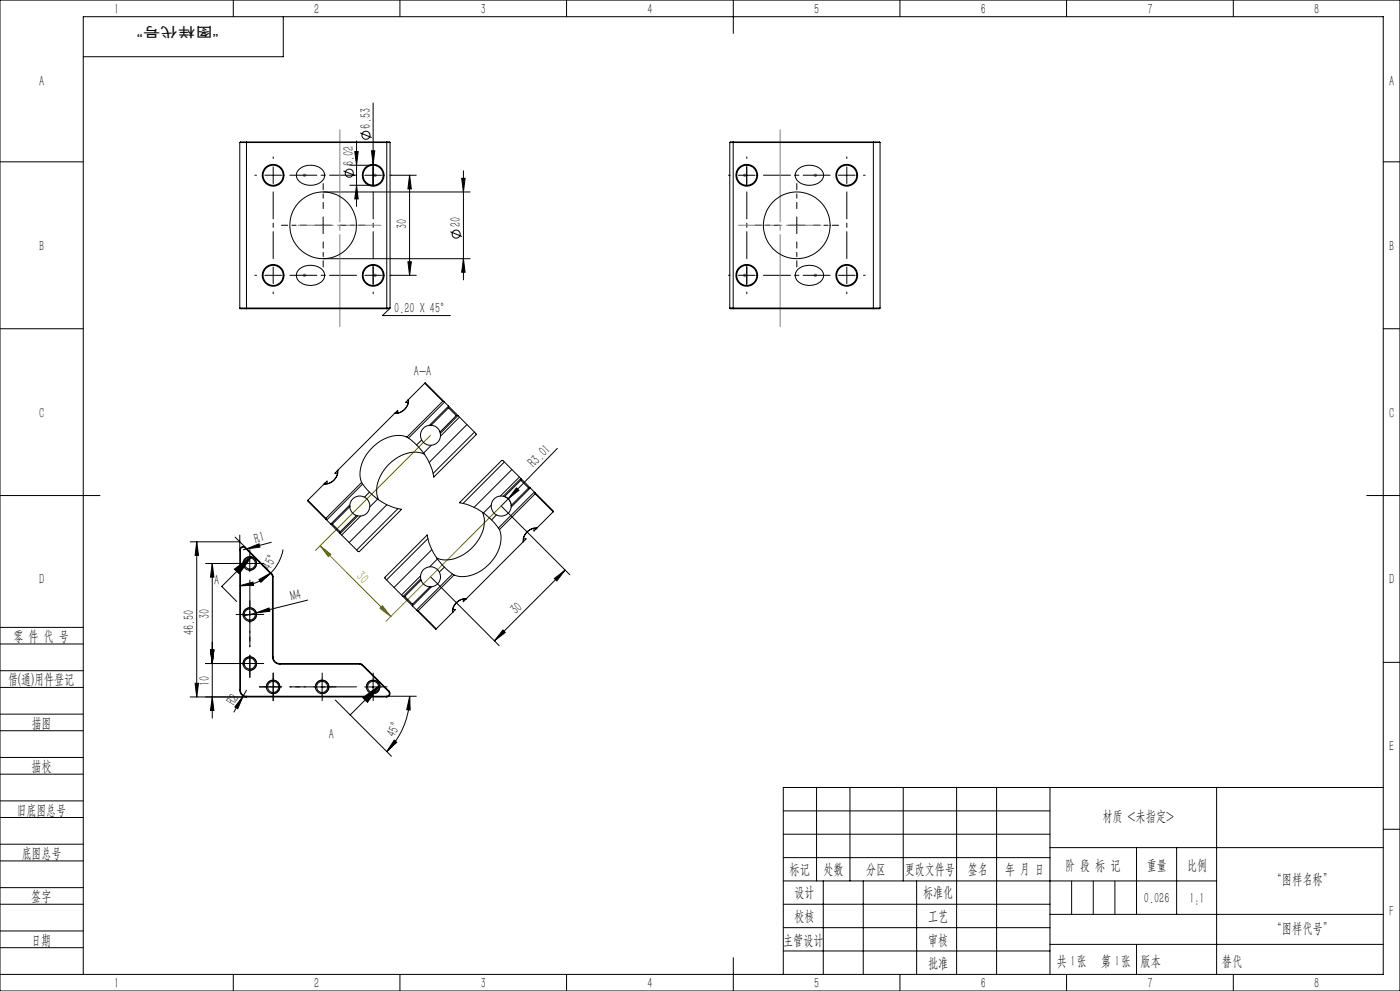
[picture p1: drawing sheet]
<svg xmlns="http://www.w3.org/2000/svg" width="420mm" height="297mm" viewBox="0 0 420 297" stroke-linecap="round" stroke-linejoin="round" font-family="sans-serif">
<g fill="none" stroke="#000" stroke-width=".3">
<path d="M0 0h420v297h-420zM70 0v5M85 5v12h-60M120 0v5M170 0v5M220 0v10M270 0v5M320 0v5M370 0v5M108.1 39.8l3.4 1.4M111.9 30.9v24.9M0 48.5h25"/>
<path d="M96.9 57.5h44.1M103 51.2l3.5 1.4M105 49.5h6.9M105 55.5h6.9M106.4 45.4h1.1l-.5 4.1zM107 55.5l.5 4.1h-1.1zM107 42.2v19.7M109.4 52.5h5M111.4 45.2h1l-.5 4.1zM117.4 52.5h7.5M122.9 52.5l.5 4.1h-1zM122.9 52.5v30"/>
<path d="M138.5 53.4h1l-.5 4.1zM139 51.2v32.7M221.5 52.5h5M224 50v5M415 48.5h5M94.4 67.5h5M96.9 65v5M96.9 77.5h44.1M122.4 78.5h1l-.5 4zM135.1 69.5l3.5 1.4M139 77.5l.5 4.1h-1zM236.5 67.5h5"/>
<path d="M239 65v5M0 98.5h25M116.8 92.5l-2 2.1h20.3M117.4 82.5h7.5M415 98.5h5M134.5 121.7l-5.7 5.8M137.4 124.6l-5.3 5.3M167.2 134.4l-14.7 15.1M0 148.5h30M105 151.3l-5.8 5.8M107.3 154.6l-5.2 5.3M151.3 148.8l1.5 1.1 .5 1.1"/>
<path d="M152.5 149.5l-2.1 2.2 20.6 20.6M154.9 146.2l.8 .7-3.2 2.6zM156.2 143.4l-5.2 5.3M159.1 146.3l-5.7 5.7M410 148.5h10M57 162.4h14.9M59 162.4v46.5M59 162.4l.5 4h-1zM61.7 168.9h9.1M63.7 168.9l.5 4.1h-1.1zM63.7 168.9v46.3M70.3 170.6l5.2-3.8-3.7 5.2z"/>
<path d="M70.5 161l3.2 3.1M71.9 175.5l4-1.1 .2 1zM71.9 160.4v4.4M72.4 168.9h5M73 169.4a1.99 1.99 0 0 1 1.8-2.5 1.99 1.99 0 0 1 2.1 2.2 1.99 1.99 0 0 1-2.5 1.7M73.9 164.5l3.8-1.5 .3 1zM73.9 164.5l-.9 .3M74.9 166.4v5M75.5 166.8l-9 9 4.5 4.5M77.7 173.7l3.5-2-2.9 2.8zM81.2 171.7a13 13 0 0 1-9.3 3.8M81.4 162.5l-7.5 2"/>
<path d="M84.9 164.7l-1.2 3.5-1 1.9-1.5 1.6M92.3 179.8l-15.4 3.9M126.2 173.5l-5.3 5.2M129.2 172.9l20.6 20.6M129.5 175.9l-5.7 5.7M166.3 173.4l3.2-2.6-2.5 3.3zM169.5 170.8l-21.2 21.2M0 193h25M0 188h25M61.7 198.9h9.1M63.1 194.8h1.1l-.5 4.1zM72.4 184.2h5"/>
<path d="M73 199.4a1.99 1.99 0 0 1 1.8-2.5 1.99 1.99 0 0 1 2.1 2.1 1.99 1.99 0 0 1-2.5 1.8M73 184.7a1.98 1.98 0 0 1 1.8-2.5 1.98 1.98 0 0 1 2.1 2.1 1.98 1.98 0 0 1-2.5 1.8M74.9 181.7v5M76.9 183.7l3.8-1.5 .3 1zM76.9 183.7l-3.9 .9M150.9 188.8l.7 .7-3.3 2.5zM415 198.5h5M0 206h25M0 201h25M0 219h25M0 214h25M57 208.9h16.9"/>
<path d="M58.5 204.8h1l-.5 4.1zM63.7 208.9l.5 4h-1.1zM73 208.6l-1.7 3.8-.9-.5zM73 208.6l-2.8 4.8M73.9 206.9l-.9 1.7M80 206.4a2 2 0 0 1 1.8-2.5 2 2 0 0 1 2.1 2.2 2 2 0 0 1-2.5 1.7M94.2 205.9h4.9M94.7 206.4a1.99 1.99 0 0 1 1.8-2.5 1.99 1.99 0 0 1 2.1 2.2 1.99 1.99 0 0 1-2.5 1.7M96.6 203.4v5M100.6 209.8l16.8 16.9M108.8 209.1l5.2-3.8-3.8 5.2zM109.4 205.9h5"/>
<path d="M110 206.4a2 2 0 0 1 1.8-2.5 2 2 0 0 1 2.1 2.2 2 2 0 0 1-2.5 1.7M111.9 203.4v5M114 205.3l-8.9 9M116 208.7h8.9M122.9 208.7l.1 4.1-1-.1zM122.9 208.7a23.5 23.5 0 0 1-6.9 16.5M0 232h25M0 227h25M118.3 221.8l.7 .7-3 2.7zM245 236v28M255 236v28M271 236v28"/>
<path d="M287 236v56M299 236v56M315 236v56M365 236v56M415 236h-180v56M0 245h25M0 240h25M0 258h25M0 253h25M235 243h80M235 250h80M235 257h80"/>
<path d="M315 254h100M341 254v20M353 254v20M415 248.5h5M0 271h25M0 266h25M0 279h25M235 271h80M235 264h130M235 278h80M247 264v28M259 264v28"/>
<path d="M275 264v28M315 274h100M0 284h25M0 292h415v-287h-390v287M70 292v5M120 292v5M170 292v5M220 287v10M235 285h80M270 292v5M315 283h100M320 292v5"/>
<path d="M370 292v5"/>
<circle cx="104.8" cy="51.9" r="1.22"/>
<circle cx="109.8" cy="40.5" r="1.21"/>
<circle cx="136.8" cy="70.2" r="1.21"/>
</g>
<path d="M129.2 130.5l-34.6 34.5M150.4 151.7l-34.6 34.5M96 163.6l21.2 21.2M96 163.6l3.3 2.5-.8 .7zM114 182.3l.7-.8 2.5 3.3z" fill="none" stroke="#808000" stroke-width=".3"/>
<g fill="none" stroke="#808080" stroke-width=".3">
<path d="M90.8 52.5h1M91 52.2l.7 .7M91.3 52v1M91.7 52.2l-.7 .7M112 52.5h1M112.2 52.2l.7 .7M112.5 52v1M112.9 52.2l-.7 .7M222.9 52.5h1M223.1 52.2l.7 .7M223.4 52v1M223.8 52.2l-.7 .7"/>
<path d="M244.1 52.5h1M244.3 52.2l.7 .7M244.6 52v1M245 52.2l-.7 .7M90.8 82.5h1M91 82.2l.7 .7M91.3 82v1M91.7 82.2l-.7 .7M112 82.5h1M112.2 82.2l.7 .7M112.5 82v1M112.9 82.2l-.7 .7"/>
<path d="M222.9 82.5h1M223.1 82.2l.7 .7M223.4 82v1M223.8 82.2l-.7 .7M244.1 82.5h1M244.3 82.2l.7 .7M244.6 82v1M245 82.2l-.7 .7"/>
</g>
<path d="M321.5 264v10M328 264v10M334.5 264v10M341 283v9" fill="none" stroke="#0a0605" stroke-width=".3"/>
<path d="M92 67.5h-7.5M97 62.5v-7.5M97 72.5v7.5M102 67.5h7.5M234 67.5h-7.5M239 62.5v-7.5M239 72.5v7.5M244 67.5h7.5" fill="none" stroke="#000" stroke-width=".3" stroke-dasharray="30.5 1.3 1.3 1.3" stroke-dashoffset="28.6"/>
<g fill="none" stroke="#000" stroke-width=".3" stroke-dasharray="30.5 1.3 1.3 1.3">
<path d="M77 52.5h-.6M82 52.5v-2.5M82 52.5h-2.5M82 52.5v2.5M82 52.5h2.5M82 47.5v-.5M112 47.5v-.5M117 52.5h.5M219 52.5h-.5M224 47.5v-.5M254 52.5v-2.5M254 52.5h-2.5"/>
<path d="M254 52.5v2.5M254 52.5h2.5M254 47.5v-.5M259 52.5h.6M77 82.5h-.6M82 82.5v-2.5M82 82.5h-2.5M82 82.5v2.5M82 82.5h2.5M82 87.5v.5M112 82.5v-2.5M112 82.5h-2.5"/>
<path d="M112 82.5v2.5M112 82.5h2.5M112 87.5v.5M117 82.5h.5M219 82.5h-.5M224 82.5v-2.5M224 82.5h-2.5M224 82.5v2.5M224 82.5h2.5M224 87.5v.5M254 82.5v-2.5M254 82.5h-2.5"/>
<path d="M254 82.5v2.5M254 82.5h2.5M254 87.5v.5M259 82.5h.6M72.5 168.9h-1.7M75 166.4v-1.7M77.5 168.9h1.6M72.5 184.2h-1.7M72.5 198.9h-1.7M75 181.7v-1.7M75 198.9v-2.5M75 198.9h-2.5"/>
<path d="M75 198.9v2.5M75 198.9h2.5M77.5 184.2h1.6M77.5 198.9h1.6M75 201.4v1.6M79.5 205.9h-1.7M82 205.9v-2.5M82 205.9h-2.5M82 205.9v2.5M82 205.9h2.5M82 203.4v-1.7M82 208.4v1.6"/>
<path d="M96.7 203.4v-1.7M96.7 208.4v1.6M99.2 205.9h1.6M112 203.4v-1.7M112 208.4v1.6M114.5 205.9h1.6"/>
</g>
<path d="M87 52.5h20M229 52.5h20M82 77.5v-20M112 77.5v-20M224 77.5v-20M254 77.5v-20M87 82.5h20M229 82.5h20M75 193.9v-20M87 205.9h20" fill="none" stroke="#000" stroke-width=".3" stroke-dasharray="30.5 1.3 1.3 1.3" stroke-dashoffset="22.4"/>
<path d="M102 38.9v59M234 38.9v59" fill="none" stroke="#808080" stroke-width=".3" stroke-dasharray="30.5 1.3 1.3 1.3" stroke-dashoffset="2.9"/>
<path d="M89.5 67.5h24.8M221.5 67.5h24.9" fill="none" stroke="#808080" stroke-width=".3" stroke-dasharray="30.5 1.3 1.3 1.3" stroke-dashoffset="20"/>
<path d="M75 193.9v-4.7M87 205.9h4.7" fill="none" stroke="#000" stroke-width=".3" stroke-dasharray="30.5 1.3 1.3 1.3" stroke-dashoffset="30"/>
<g fill="#000">
<path d="M111.4 45.2h1l-.5 4.1zM154.9 146.2l.8 .7-3.2 2.6zM73.9 164.5l3.8-1.5 .3 1zM76.9 183.7l3.8-1.5 .3 1zM73 208.6l-1.7 3.8-.9-.5z"/>
<path d="M122.9 52.5l.5 4.1h-1zM122.4 78.5h1l-.5 4zM106.4 45.4h1.1l-.5 4.1zM107 55.5l.5 4.1h-1.1zM138.5 53.4h1l-.5 4.1zM139 77.5l.5 4.1h-1zM63.1 194.8h1.1l-.5 4.1zM63.7 208.9l.5 4h-1.1zM63.7 168.9l.5 4.1h-1.1zM63.1 194.8h1.1l-.5 4.1z"/>
<path d="M59 162.4l.5 4h-1zM58.5 204.8h1l-.5 4.1z"/>
<path d="M71.9 175.5l4-1.1 .2 1zM77.7 173.7l3.5-2-2.9 2.8z"/>
<path d="M150.9 188.8l.7 .7-3.3 2.5zM166.3 173.4l3.2-2.6-2.5 3.3z"/>
<path d="M108.8 209.1l5.2-3.8-3.8 5.2zM70.3 170.6l5.2-3.8-3.7 5.2z"/>
<path d="M118.3 221.8l.7 .7-3 2.7zM122.9 208.7l.1 4.1-1-.1z"/>
</g>
<path d="M96 163.6l3.3 2.5-.8 .7zM114 182.3l.7-.8 2.5 3.3z" fill="#808000"/>
<g fill="none" stroke="#000" stroke-width=".3">
<path d="M71.9 42.7h45.1M71.9 42.7v49.6M73.9 42.5h-1.8l-.2 .2M73.9 42.5v50M73.9 42.5h42.1M89.7 50.8a5 5 0 0 1 7.6 1 2.99 2.99 0 0 1-2.8 3.6 4.5 4.5 0 0 1-5.6-2.5l.1-1.1zM111.9 49.5v6M116 42.5l1 .2M116 42.5v50M117 42.7v49.6M218.9 42.7h45.1M218.9 42.7v49.6"/>
<path d="M220 42.5l-1.1 .2M220 42.5h42M220 42.5v50M224 49.5v6M239.4 50.8a5 5 0 0 1 7.5 1 2.99 2.99 0 0 1-2.8 3.6 4.5 4.5 0 0 1-5.5-2.5l.1-1.1zM262 42.5h1.8l.2 .2M262 42.5v50M264 42.7v49.6M111.9 79.5v6M224 79.5v6M71.9 92.3h45.1M71.9 92.3l.2 .2h1.8"/>
<path d="M73.9 92.5h42.1M89.7 80.7a5.2 5.2 0 0 1 7.4 .7 2.76 2.76 0 0 1-2.1 3.9 4.6 4.6 0 0 1-6.1-2.4l.1-1.1zM117 92.3l-.2 .2h-.8M218.9 92.3h45.1M218.9 92.3l.2 .2h.9M220 92.5h42M239.4 80.7a5.1 5.1 0 0 1 7.5 1.1 3 3 0 0 1-2.8 3.6 4.4 4.4 0 0 1-5.5-2.5l.1-1.1zM264 92.3l-.2 .2h-1.8M122.4 119.8a3.6 3.6 0 0 1-3.8 4M122.6 119.7a4 4 0 0 1-4.2 4.2M127.4 114.9l5.4 5.4M118.4 123.9l-17.2 17.2"/>
<path d="M118.6 123.7l.7-.7 .1 .8M118.6 123.8l-.2 .1M122.1 131a10.2 10.2 0 0 0-10.8 3.5 9.9 9.9 0 0 0-2.8 10.1M122.3 120l-.6 .6 .7 .1M122.3 120l.2 .2M122.3 120l5.3-5.3 6.9 7M126.5 131.9l-1.5 1.4M127.3 136.1a10.1 10.1 0 0 0-11 3.4 9.8 9.8 0 0 0-2.7 10.3M129.3 127.5a3 3 0 0 0-3.1 3.2 3 3 0 0 0 3.6 2.7 3 3 0 0 0 2.2-3.9M129.3 127.5a3.1 3.1 0 0 1 2.7 2M129.4 133.5l-2.3 2.3M132.8 120.3l-10.7 10.7"/>
<path d="M132.8 120.3h.4M133.4 120.5l-10.8 10.8M134.5 122.2l2.4 2.4M134.5 121.7l2.9 2.9M134.5 122.2l-5.2 5.3M134.5 121.7v.5M136.9 124.6l-4.9 4.9M136.9 124.6h.5M137.4 124.6l5.4 5.3v.4l-12.7 12.7a18.4 18.4 0 0 0-8-12M137.9 125l-5.7 5.7M140.1 127.2l-11.3 11.4M142.3 129.5l-12.4 12.4"/>
<path d="M151.3 138.5l-12.4 12.4M92.4 149.9l5.4 5.5M97.5 144.8l.6-.6 .1 .8M97.5 144.8l-5.3 5.3 7 7M97.5 144.8l.1 .2M97.8 155.4v.3M99.2 157.1l2.9 2.8M99.2 157.1h.5M99.7 157.1l2.4 2.3M101.2 141.1a3.6 3.6 0 0 1-3.9 3.9M101.2 141.1l-.7 .7 .7 .1M101.4 140.9a4 4 0 0 1-4.2 4.2"/>
<path d="M102.1 159.4v.5M105 151.8a3 3 0 0 1 3.2-3.1 3 3 0 0 1 2.7 3.6 3 3 0 0 1-4 2.2M105 151.8a2.94 2.94 0 0 0 1.9 2.7M105 151.8l-5.3 5.3M106.9 154.5l-4.8 4.9M108.2 154.7l-5.7 5.7M108.5 144.6a18.4 18.4 0 0 0 12 8l-12.7 12.7h-.4l-5.3-5.4M108.5 144.6l-10.7 10.8M108.8 145.1l-10.8 10.8M110.8 147.5l-1.4 1.5M113.3 149.6l-2.4 2.3M116.1 151.3l-11.4 11.3"/>
<path d="M119.4 152.4l-12.4 12.4M144.7 153.5a9.1 9.1 0 0 1-2 9.5 11.4 11.4 0 0 1-10.6 4.6l-1.1-.4M147.4 151.4l-2.4 2.3M148.9 154.3l-1.4 1.5M149.8 158.7a10.2 10.2 0 0 1-3.5 10.8 9.9 9.9 0 0 1-10.1 2.8M151.3 148.8a3 3 0 0 0-3.9 2.3 3 3 0 0 0 2.8 3.6 3 3 0 0 0 3.2-3.2M151.3 148.8a3 3 0 0 1 2.1 2.7M153.6 140.7l-11.4 11.3M155.8 143l-5.7 5.7M156.2 143.4l-5.3-5.4h-.4l-12.7 12.7a18.4 18.4 0 0 1 12 8M156.2 143.9l2.4 2.4M156.2 143.4l2.9 2.9"/>
<path d="M156.2 143.9l-4.9 4.9M156.2 143.4v.5M158.6 146.3l-5.2 5.2M158.6 146.3h.5M159.1 146.3l7 6.9-5.3 5.3M160.1 158.4l.1 .7 .6-.6M160.3 147.5l-10.8 10.8M160.5 147.6v.4M160.5 148l-10.7 10.7M160.5 148l5.4 5.4M160.7 158.4l.1 .1M161 158.4a3.6 3.6 0 0 0-3.9 3.8"/>
<path d="M161.1 158.3a4 4 0 0 0-4.1 4.1M71.9 164.8v42.1M71.9 164.8h.2M72.1 164.8v42.1M73.5 164.2a.8 .8 0 0 0-.9-.2 .8 .8 0 0 0-.5 .8M73.5 164.2l8 8M73.7 164.1a1.02 1.02 0 0 0-1.1-.2 1.02 1.02 0 0 0-.7 .9M73.7 164.1l-.2 .1M73.7 164.1l7.9 8M81.5 172.2l.2 .6M81.6 172.1l.4 .7M81.6 172.1l-.1 .1"/>
<path d="M81.7 172.8v24.1M81.7 172.8h.3M82 172.8v24.1M120.9 178.7l2.9 2.9M120.9 178.7h.5M121.4 178.7l2.4 2.4M126.2 172.6l-5.8 5.7M126.3 173.9a3 3 0 0 1 2.2-4 3 3 0 0 1 3.7 2.7 3 3 0 0 1-3.2 3.3M126.3 173.9a3.1 3.1 0 0 0 2.7 2M126.3 173.9l-4.9 4.8M128.4 161.4l-12.4 12.4M129 175.9l-5.2 5.2"/>
<path d="M129.5 164.7l-11.3 11.4M131.2 167.5l-2.3 2.4M133.3 170l-1.5 1.4M135.7 172l-10.7 10.8M136.2 172.3a18.4 18.4 0 0 1-8-12l-12.7 12.7v.4l5.4 5.3M136.2 172.3l-10.8 10.8M138.9 179.6l.1 .7 .7-.7M139.7 179.6a3.6 3.6 0 0 0-3.8 3.9M139.9 179.5a4 4 0 0 0-4.2 4.1M157.1 161.4l.7 .1-.7 .7M157.1 162.2l-17.4 17.4M81.7 196.9a2.21 2.21 0 0 0 2.2 2.2"/>
<path d="M81.7 196.9h.3M82 196.9a1.93 1.93 0 0 0 1.9 2M83.9 199.1h24.1M83.9 198.9v.2M83.9 198.9h24.1M108 199.1l.6 .2M108 198.9l.7 .3M108 198.9v.2M108.6 199.3l8 8M108.7 199.2l8 7.9M108.7 199.2l-.1 .1M123.8 181.6l1.3 1.4"/>
<path d="M123.8 181.1v.5M125.1 183l.3 .1M125.1 183l5.6 5.6 5.3-5.3M125.4 183.1l5.5 5.4M135.8 183.2l.2 .1M135.9 182.6l.7 .1-.6 .6M71.9 206.9a2.05 2.05 0 0 0 2 2M71.9 206.9h.2M72.1 206.9a1.81 1.81 0 0 0 1.8 1.8M73.9 208.7v.2M73.9 208.7h42.1M73.9 208.9h42.1"/>
<path d="M116 208.7v.2M116.6 207.3a.8 .8 0 0 1 .2 .9 .8 .8 0 0 1-.8 .5M116.7 207.1a1.02 1.02 0 0 1 .2 1.1 1.02 1.02 0 0 1-.9 .7M116.7 207.1l-.1 .2"/>
<circle cx="81.9" cy="52.5" r="3.3"/>
<circle cx="81.9" cy="52.5" r="3"/>
<circle cx="111.9" cy="52.5" r="3"/>
<circle cx="111.9" cy="52.5" r="3.3"/>
<circle cx="224" cy="52.5" r="3.3"/>
<circle cx="224" cy="52.5" r="3"/>
<circle cx="254" cy="52.5" r="3.3"/>
<circle cx="254" cy="52.5" r="3"/>
<circle cx="96.9" cy="67.5" r="10"/>
<circle cx="239" cy="67.5" r="10"/>
<circle cx="81.9" cy="82.5" r="3.3"/>
<circle cx="81.9" cy="82.5" r="3"/>
<circle cx="111.9" cy="82.5" r="3"/>
<circle cx="111.9" cy="82.5" r="3.3"/>
<circle cx="224" cy="82.5" r="3.3"/>
<circle cx="224" cy="82.5" r="3"/>
<circle cx="254" cy="82.5" r="3.3"/>
<circle cx="254" cy="82.5" r="3"/>
<circle cx="74.9" cy="168.9" r="1.66"/>
<circle cx="74.9" cy="168.8" r="2.03"/>
<circle cx="74.9" cy="198.9" r="1.65"/>
<circle cx="74.9" cy="184.2" r="1.65"/>
<circle cx="74.9" cy="198.9" r="2.03"/>
<circle cx="74.9" cy="184.2" r="2.03"/>
<circle cx="81.9" cy="205.9" r="2.02"/>
<circle cx="81.9" cy="205.9" r="1.66"/>
<circle cx="96.6" cy="205.9" r="1.66"/>
<circle cx="96.7" cy="205.9" r="2.02"/>
<circle cx="111.9" cy="205.9" r="2.02"/>
<circle cx="111.9" cy="205.9" r="1.66"/>
</g>
<g font-size="4.4">
<text x="34.2" y="4.2">1</text>
<text x="94.2" y="4.2">2</text>
<text x="144.2" y="4.2">3</text>
<text x="194.2" y="4.2">4</text>
<text x="244.2" y="4.2">5</text>
<text x="294.2" y="4.2">6</text>
<text x="344.2" y="4.2">7</text>
<text x="394.2" y="4.2">8</text>
<text x="11.7" y="25.9">A</text>
<text x="416.7" y="25.9">A</text>
<text x="111.1" y="38.5" transform="rotate(-90 111.1 38.5)">6.53</text>
<text x="106.1" y="49.9" transform="rotate(-90 106.1 49.9)">6.02</text>
<text x="122" y="68.6" transform="rotate(-90 122 68.6)">30</text>
<text x="138.2" y="68.1" transform="rotate(-90 138.2 68.1)">20</text>
<text x="11.7" y="75.1">B</text>
<text x="416.7" y="75.1">B</text>
<text x="118.3" y="93.7">0.20 X 45°</text>
<text x="124.2" y="112.7">A-A</text>
<text x="11.7" y="125.1">C</text>
<text x="416.7" y="125.1">C</text>
<text x="160.2" y="140.3" transform="rotate(-46 160.2 140.3)">R3.01</text>
<text x="76.8" y="163" transform="rotate(-15 76.8 163)">R1</text>
<text x="81.2" y="171" transform="rotate(-61 81.2 171)">45°</text>
<text x="11.7" y="175.1">D</text>
<text x="64.3" y="175.3">A</text>
<text x="416.7" y="175.1">D</text>
<text x="62.8" y="185.6" transform="rotate(-90 62.8 185.6)">30</text>
<text x="87.6" y="180.1" transform="rotate(-14 87.6 180.1)">M4</text>
<text x="154.8" y="184.4" transform="rotate(-45 154.8 184.4)">30</text>
<text x="58.2" y="190.4" transform="rotate(-90 58.2 190.4)">46.50</text>
<text x="4" y="192">零 件 代 号</text>
<text x="2.5" y="205.1">借(通)用件登记</text>
<text x="62.8" y="205.5" transform="rotate(-90 62.8 205.5)">10</text>
<text x="70.4" y="211.7" transform="rotate(-60 70.4 211.7)">R2</text>
<text x="9.5" y="218.1">描图</text>
<text x="98.6" y="221.4">A</text>
<text x="118.5" y="221.2" transform="rotate(-64 118.5 221.2)">45°</text>
<text x="416.7" y="225.1">E</text>
<text x="9.5" y="231.1">描校</text>
<text x="5" y="244.2">旧底图总号</text>
<text x="330.7" y="246.2">材质 &lt;未指定&gt;</text>
<text x="6.5" y="257.2">底图总号</text>
<text x="236.9" y="261.9">标记</text>
<text x="247.1" y="261.9">处数</text>
<text x="259.9" y="261.9">分区</text>
<text x="271.5" y="261.9">更改文件号</text>
<text x="290.4" y="261.9">签名</text>
<text x="301.5" y="261.9">年 月 日</text>
<text x="319.5" y="260.6">阶 段 标 记</text>
<text x="344" y="260.6">重量</text>
<text x="356.1" y="260.6">比例</text>
<text x="238.3" y="268.9">设计</text>
<text x="276.9" y="268.9">标准化</text>
<text x="381.5" y="264.8">“图样名称”</text>
<text x="9.4" y="270.1">签字</text>
<text x="343.2" y="270.7">0.026</text>
<text x="356.8" y="270.7">1:1</text>
<text x="416.8" y="274.4">F</text>
<text x="238.3" y="276.1">校核</text>
<text x="278.4" y="276">工艺</text>
<text x="381.5" y="279.6">“图样代号”</text>
<text x="9.4" y="283.2">日期</text>
<text x="234.9" y="283.3">主管设计</text>
<text x="278.4" y="283.3">审核</text>
<text x="278.4" y="290.2">批准</text>
<text x="317.1" y="289.4">共 张</text>
<text x="321.1" y="289.4">1</text>
<text x="330.3" y="289.4">第 张</text>
<text x="334.5" y="289.4">1</text>
<text x="342.1" y="289.4">版本</text>
<text x="34.2" y="296.2">1</text>
<text x="94.2" y="296.2">2</text>
<text x="144.2" y="296.2">3</text>
<text x="194.2" y="296.2">4</text>
<text x="244.2" y="296.2">5</text>
<text x="294.2" y="296.2">6</text>
<text x="344.2" y="296.2">7</text>
<text x="394.2" y="296.2">8</text>
</g>
<text font-size="4.4" fill="#808000" x="106.7" y="173" transform="rotate(45 106.7 173)">30</text>
<text font-size="4.4" fill="#0a0605" x="366.6" y="289.4">替代</text>
<text font-size="4.1" fill="#0a0605" x="65.6" y="8" transform="rotate(-180 65.6 8)">“图样代号”</text>
</svg>
